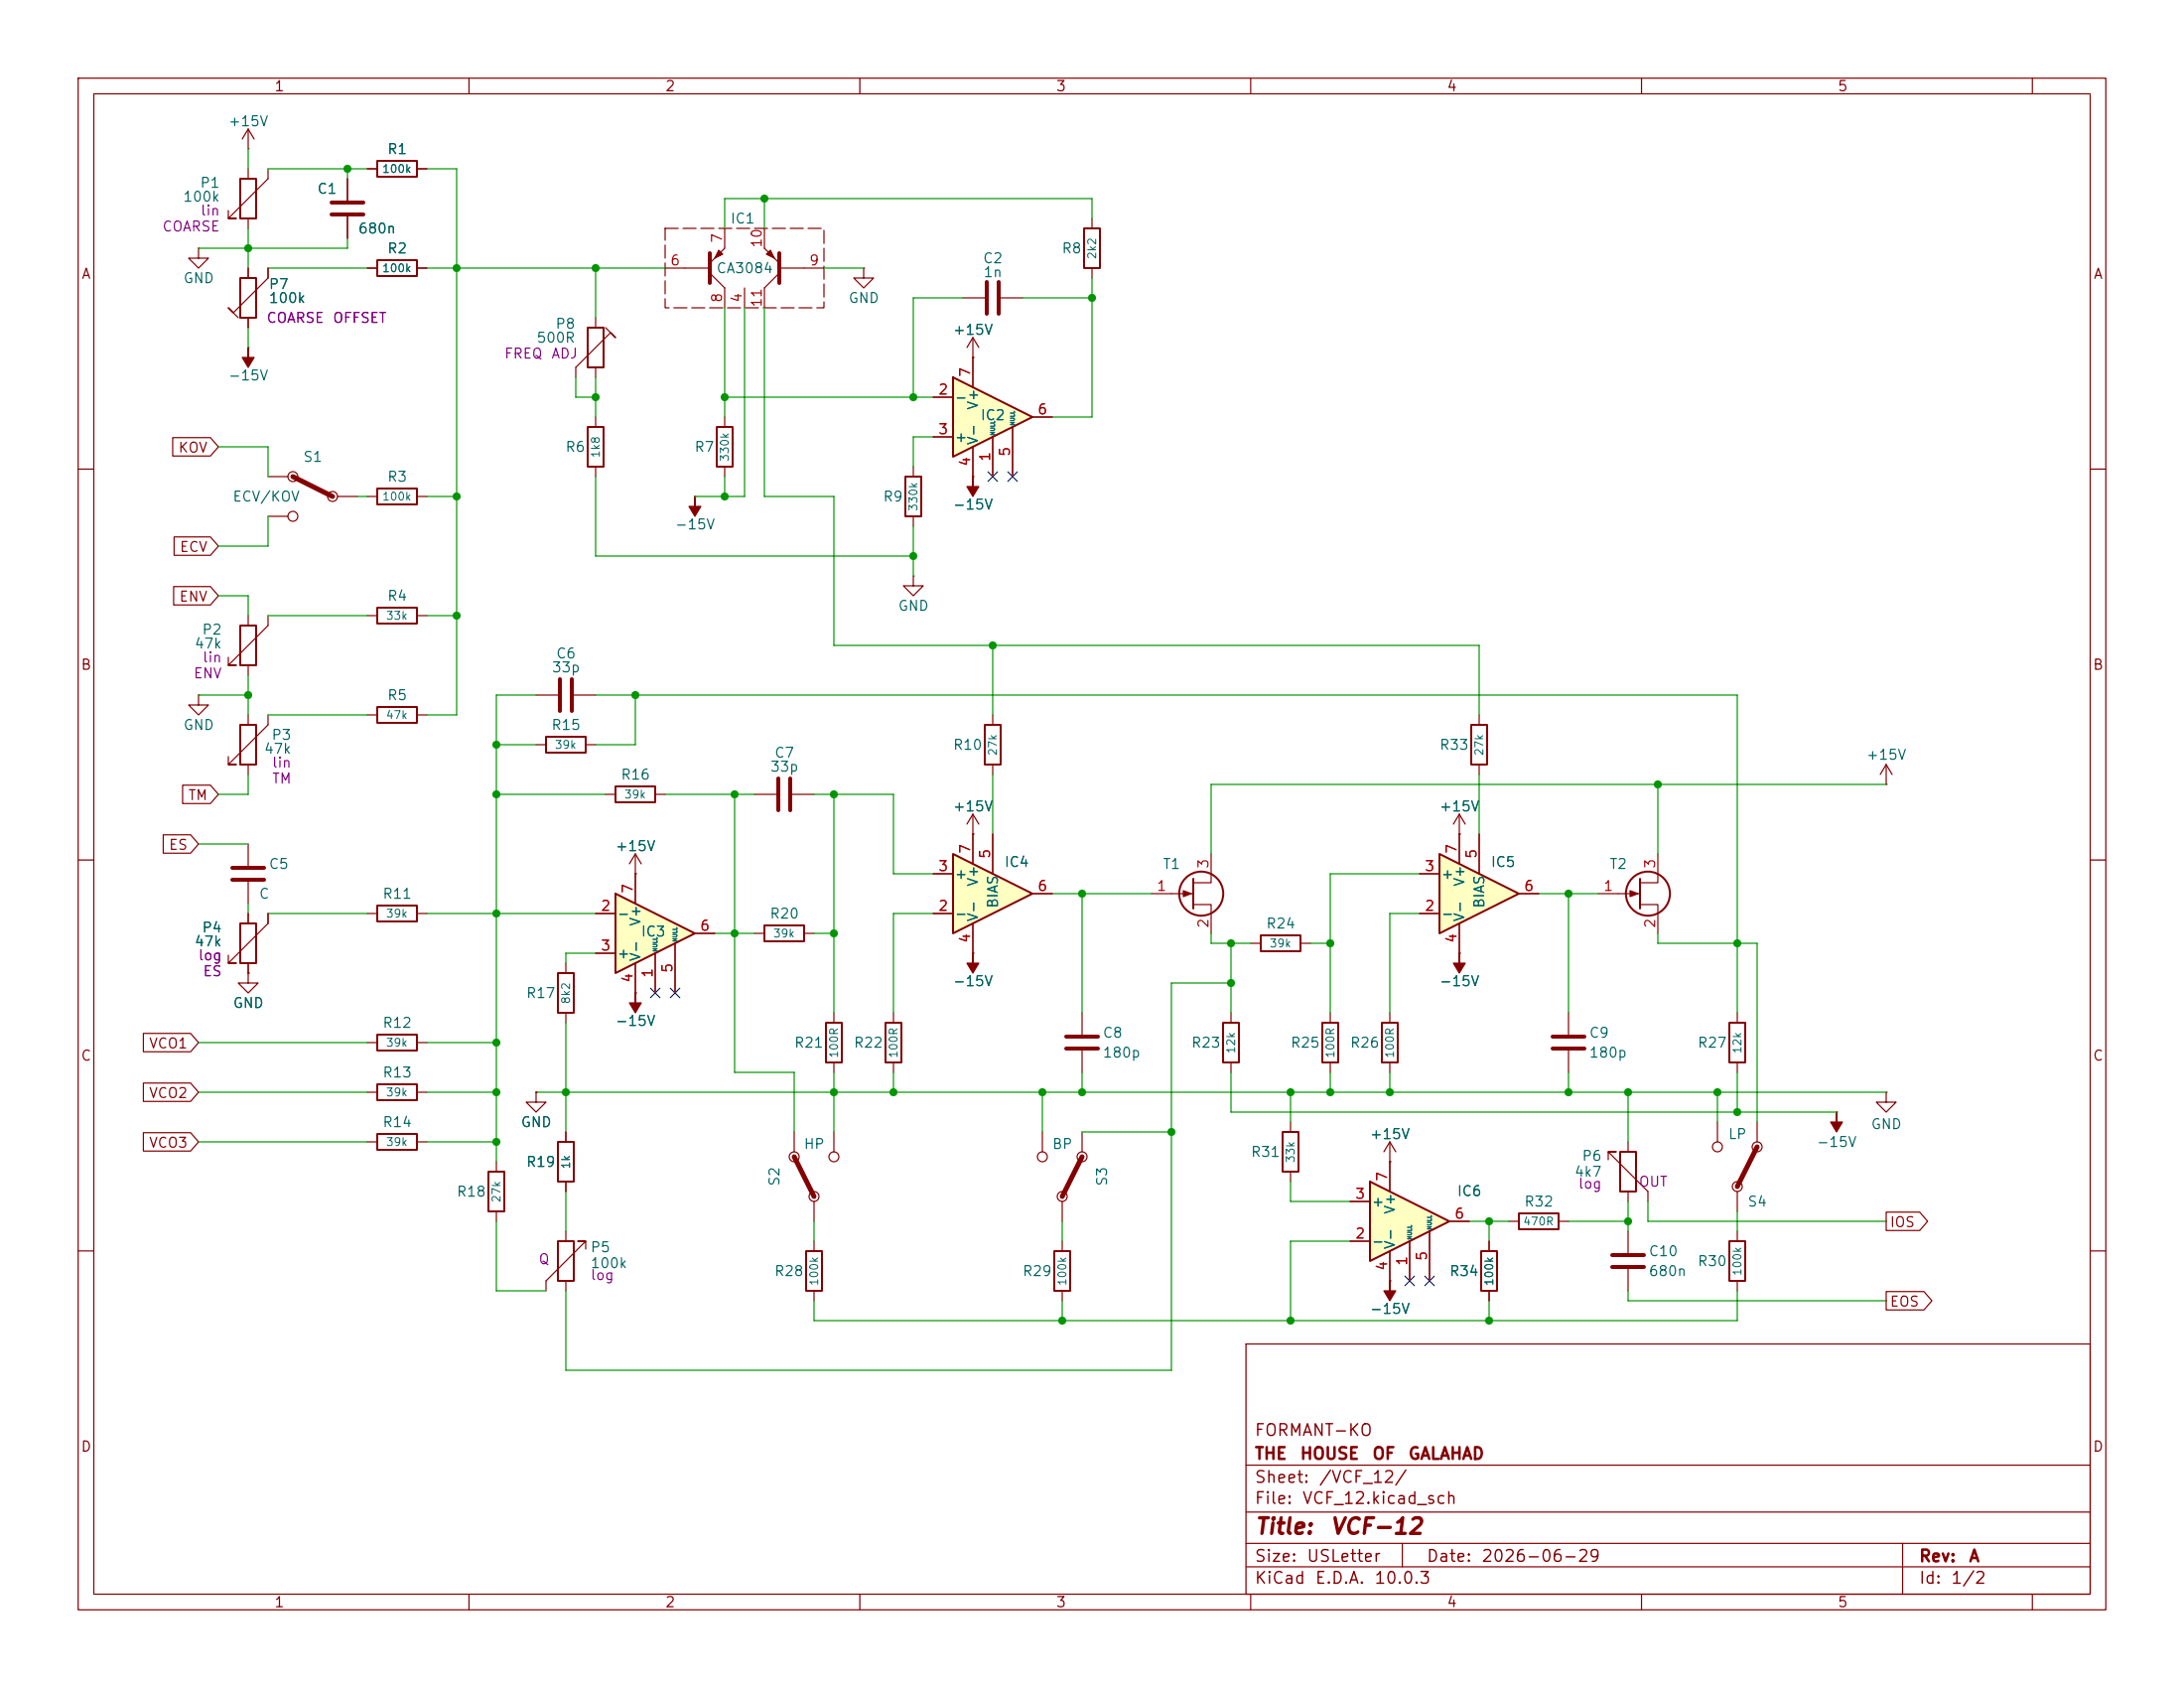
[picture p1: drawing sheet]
<svg xmlns="http://www.w3.org/2000/svg" width="279mm" height="216mm" viewBox="0 0 279 216" stroke-linecap="round" stroke-linejoin="round" font-family="sans-serif">
<g fill="none" stroke="#840000" stroke-width=".15">
<path d="M10 10h259.4v195.9h-259.4zM12 12h255.4v191.9h-255.4zM60 10v2M110 10v2M160 10v2M210 10v2M260 10v2M25.4 31.8v1.2h1.3l-1.3 1.3-1.3-1.3h1.3M25.4 31.8h.1M31.7 21.6v1.3M31.7 27.9v1.3M31.7 34.3v1.3"/>
<path d="M34.3 21.6v1.3l-5.1 5h1h-1v-1M34.3 34.3v1.3l-4.5 4.4-.6-.6 1.3 1.2M44.4 22.9v2.8M44.4 27.7v2.8M47 21.6h1.3M47 34.3h1.3M53.3 21.6h1.3M53.3 34.3h1.3M31.7 44.5h.1M31.7 40.6v1.3M92.7 53.3v1.3M92.7 59.7v1.3"/>
<path d="M124.5 45.7h.1M124.5 43.2l-.8 1.3M124.5 43.2l.7 1.3M124.5 43.2v2.5M10 60h2M116.8 73.7v1.2h1.3l-1.3 1.3-1.2-1.3h1.2M116.8 73.7h.1M267.4 60h2M25.4 88.9v1.3h1.3l-1.3 1.2-1.3-1.2h1.3M25.4 88.9h.1M31.7 91.4v1.3M31.7 97.8v1.3"/>
<path d="M34.3 91.4v1.3l-5.1 5.1h1h-1v-1M47 91.4h1.3M53.3 91.4h1.3M68.6 95.3h1.2M68.6 88.9h2.8M73.4 88.9h2.8M74.9 95.3h1.3M10 110h2M31.7 108v2.7M31.7 112.8v2.8M81.3 111.8h.1M81.3 109.2l-.8 1.3"/>
<path d="M81.3 109.2l.7 1.3M81.3 109.2v2.6M267.4 110h2M47 139.7h1.3M53.3 139.7h1.3M72.4 123.2v1.3M72.4 129.5v1.3M81.3 127h.1M63.5 148.6v1.3M63.5 154.9v1.3M104.1 158.8v1.2M10 160h2"/>
<path d="M104.1 165.1v1.3M159.4 171.9h108v32h-108zM267.4 160h2M159.4 197.4h108M159.4 193.4h108M159.4 187.4h108M179.4 197.4v3M243.4 197.4v6.5M60 203.9v2M110 203.9v2M159.4 200.4h108M160 203.9v2"/>
<path d="M210 203.9v2M260 203.9v2"/>
</g>
<path d="M42.4 27.4h4.1M42.4 25.9h4.1M71.6 86.9v4M73.2 86.9v4M29.7 111h4.1M29.7 112.5h4.1" fill="none" stroke="#840000" stroke-width=".51"/>
<path d="M30.7 22.9h2.1v5h-2.1zM30.7 35.6h2.1v5h-2.1zM48.3 20.6h5v2h-5zM48.3 33.3h5v2h-5zM91.7 54.6h2v5.1h-2zM30.7 92.7h2.1v5.1h-2.1zM48.3 90.4h5v2.1h-5zM69.8 94.2h5.1v2.1h-5.1zM48.3 138.7h5v2h-5zM71.4 124.5h2v5h-2zM62.5 149.9h2v5h-2zM103.1 160h2.1v5.1h-2.1z" fill="none" stroke="#840000" stroke-width=".25"/>
<g fill="#840000" stroke="#840000" stroke-width=".15">
<path d="M81.3 127v1.3h.7l-.7 1.2-.8-1.2h.8z"/>
<path d="M31.7 44.5v1.2h.8l-.8 1.3-.7-1.3h.7z"/>
</g>
<path d="M121.9 48.3l10.2 5-10.2 5.1z" fill="#ffffc2"/>
<path d="M138.7 29.2h2v5.1h-2zM121.9 48.3l10.2 5-10.2 5.1zM48.3 77.7h5v2.1h-5zM48.3 62.5h5v2h-5z" fill="none" stroke="#840000" stroke-width=".25"/>
<g fill="none" stroke="#840000" stroke-width=".15">
<path d="M123.2 38.1h2.8M128 38.1h2.8M139.7 27.9v1.3M139.7 34.3v1.3M119.4 50.8h2.5M119.4 55.9h2.5M124.5 45.7v3.8M124.5 57.2v3.8M127 55.9v5.1M129.5 54.6v6.4M132.1 53.3h2.5M34.3 61h2.5"/>
<path d="M34.3 66h2.5M43.2 63.5h2.5M47 63.5h1.3M47 78.7h1.3M53.3 63.5h1.3M53.3 78.7h1.3"/>
<circle cx="37.5" cy="66" r=".63"/>
<circle cx="37.5" cy="61" r=".63"/>
<circle cx="42.5" cy="63.5" r=".63"/>
</g>
<path d="M37.5 61l5 2.5" fill="none" stroke="#840000" stroke-width=".63"/>
<path d="M126.2 36.1v4M127.8 36.1v4" fill="none" stroke="#840000" stroke-width=".51"/>
<path d="M78.7 114.3l10.2 5.1-10.2 5.1z" fill="#ffffc2"/>
<path d="M75.2 54.6h2v5.1h-2zM75.2 41.9h2v5.1h-2zM115.8 61h2.1v5h-2.1zM30.7 80h2.1v5.1h-2.1zM78.7 100.6h5.1v2h-5.1zM78.7 114.3l10.2 5.1-10.2 5.1zM97.8 118.4h5.1v2h-5.1zM48.3 132.3h5v2.1h-5zM48.3 145h5v2.1h-5z" fill="none" stroke="#840000" stroke-width=".25"/>
<g fill="none" stroke="#840000" stroke-width=".15">
<path d="M31.7 19.1h.1M31.7 16.5v2.6M31.7 16.5l-.7 1.3M31.7 16.5l.8 1.3M85.1 34.3h5.7M90.8 34.9l1.9 1.9v2.6M92.7 29.2v2.6l-1.9 1.9M95.2 36.8v2.6M97.8 29.2v2.6l1.9 1.9M99.7 34.3h5.7M99.7 34.9l-1.9 1.9v2.6M110.5 34.3v1.3h1.3l-1.3 1.2-1.3-1.2h1.3"/>
<path d="M110.5 34.3h.1M76.2 40.6v1.3M76.2 47v1.3M76.2 53.3v1.3M76.2 59.7v1.3M77.5 41.9l1.2 1.3-.6-.7-4.4 4.5v1.3M116.8 59.7v1.3M31.7 78.7v1.3M34.3 78.7v1.3l-5.1 5.1h1h-1v-1M88.9 63.5h.1M116.8 66v1.3M124.5 61h.1"/>
<path d="M31.7 85.1v1.3M76.2 116.8h2.5M77.5 101.6h1.2M81.3 111.8v3.8M83.8 101.6h1.3M88.9 119.4h2.5M96.5 119.4h1.3M102.9 119.4h1.2M47 133.4h1.3M53.3 133.4h1.3M68.6 139.7v1.3h1.2l-1.2 1.2-1.3-1.2h1.3M68.6 139.7h.1"/>
<path d="M76.2 121.9h2.5M81.3 123.2v3.8M83.8 121.9v5.1M86.4 120.7v6.3M124.5 121.9h.1M47 146.1h1.3M53.3 146.1h1.3"/>
</g>
<path d="M85.1 29.2h20.3v10.2h-20.3z" fill="none" stroke="#840000" stroke-width=".15" stroke-dasharray="1.7 .6"/>
<path d="M90.8 32.4v3.8M99.7 32.4v3.8" fill="none" stroke="#840000" stroke-width=".51"/>
<g fill="#840000" stroke="#840000" stroke-width=".15">
<path d="M91.9 32l.6 .5-1.1 .5z"/>
<path d="M98 32.5l.6-.5 .5 1z"/>
<path d="M124.5 61v1.2h.7l-.7 1.3-.8-1.3h.8z"/>
<path d="M88.9 63.5v1.3h.8l-.8 1.2-.8-1.2h.8z"/>
<path d="M124.5 121.9v1.3h.7l-.7 1.3-.8-1.3h.8z"/>
</g>
<path d="M121.9 109.2l10.2 5.1-10.2 5.1z" fill="#ffffc2"/>
<path d="M30.7 118.1h2.1v5.1h-2.1zM48.3 115.8h5v2.1h-5zM121.9 109.2l10.2 5.1-10.2 5.1zM71.4 146.1h2v5h-2zM71.4 158.8h2v5h-2zM194.3 155.2h5.1v2h-5.1zM207.3 147.3h2v5.1h-2z" fill="none" stroke="#840000" stroke-width=".25"/>
<g fill="none" stroke="#840000" stroke-width=".15">
<path d="M31.7 116.8v1.3M34.3 116.8v1.3l-5.1 5.1h1h-1v-1M47 116.8h1.3M53.3 116.8h1.3M119.4 116.8h2.5M119.4 111.8h2.5M124.5 106.7v3.8M124.5 118.1v3.8M127 106.7v5.1M132.1 114.3h2.5M31.7 124.5v1.2h1.3l-1.3 1.3-1.2-1.3h1.2M31.7 124.5h.1"/>
<path d="M31.7 123.2v1.3M186.7 121.9h.1M200.7 129.5v2.8M200.7 134.4v2.8M72.4 144.8v1.3M72.4 151.1v1.3M72.4 157.5v1.3M74.9 159.8v-1h-1h1l-5.1 5v1.3M177.8 148.6h.1M177.8 146.1l-.8 1.2M177.8 146.1l.8 1.2M177.8 146.1v2.5"/>
<path d="M193 156.2h1.3M199.4 156.2h1.3M205.7 148.3v-1h1.1h-1.1l5.1 5.1v1.3M208.3 146.1v1.2M208.3 152.4v1.3M208.3 157.5v2.8M72.4 163.8v1.3M208.3 162.3v2.8"/>
</g>
<path d="M186.7 121.9v1.3h.8l-.8 1.3-.8-1.3h.8z" fill="#840000" stroke="#840000" stroke-width=".15"/>
<path d="M198.6 134.1h4.1M198.6 132.6h4.1M206.2 162.1h4.1M206.2 160.5h4.1" fill="none" stroke="#840000" stroke-width=".51"/>
<path d="M175.3 151.1l10.1 5.1-10.1 5.1z" fill="#ffffc2"/>
<g fill="none" stroke="#840000" stroke-width=".25">
<path d="M161.3 119.6h5.1v2.1h-5.1zM209.8 112.4v3.8M156.5 130.8h2v5.1h-2zM169.2 130.8h2v5.1h-2zM176.8 130.8h2v5.1h-2zM221.2 130.8h2.1v5.1h-2.1zM164.1 144.8h2v5.1h-2zM175.3 151.1l10.1 5.1-10.1 5.1zM221.2 158.8h2.1v5h-2.1zM189.5 160h2v5.1h-2z"/>
<circle cx="210.8" cy="114.3" r="2.82"/>
</g>
<g fill="none" stroke="#840000" stroke-width=".15">
<path d="M241.3 97.8l-.8 1.3M241.3 97.8l.8 1.3M241.3 97.8v2.5M124.5 106.7h.1M124.5 104.1l-.8 1.3M124.5 104.1l.7 1.3M124.5 104.1v2.6M186.7 106.7h.1M186.7 104.1l-.8 1.3M186.7 104.1l.8 1.3M186.7 104.1v2.6M204.5 114.3h5.3"/>
<path d="M209.8 115.7h2.3v3.7M212.1 109.2v3.7h-2.3M241.3 100.3h.1M138.4 129.5v2.8M138.4 134.4v2.8M157.5 129.5v1.3M157.5 135.9v1.3M160 120.7h1.3M166.4 120.7h1.2M170.2 129.5v1.3M170.2 135.9v1.3M177.8 129.5v1.3"/>
<path d="M177.8 135.9v1.3M222.2 129.5v1.3M222.2 135.9v1.3M241.3 139.7v1.3h1.3l-1.3 1.2-1.3-1.2h1.3M241.3 139.7h.1M165.1 143.5v1.3M165.1 149.9v1.2M172.7 158.8h2.6M172.7 153.7h2.6M177.8 148.6v3.8M180.3 158.8v5M182.9 157.5v6.3"/>
<path d="M185.4 156.2h2.6M190.5 158.8v1.2M219.7 143.5v2.6M222.2 152.4v2.5M222.2 157.5v1.3M224.8 143.5v2.6M234.9 142.2h.1M177.8 163.8h.1M177.8 160v3.8M190.5 165.1v1.3M222.2 163.8v1.3"/>
<circle cx="219.7" cy="146.7" r=".63"/>
<circle cx="222.2" cy="151.8" r=".63"/>
<circle cx="224.8" cy="146.7" r=".63"/>
</g>
<g fill="#840000" stroke="#840000" stroke-width=".15">
<path d="M177.8 163.8v1.3h.8l-.8 1.3-.8-1.3h.8z"/>
<path d="M208.5 113.9l1 .4-1 .4z"/>
<path d="M234.9 142.2v1.3h.8l-.8 1.3-.7-1.3h.7z"/>
</g>
<path d="M136.4 134.1h4.1M136.4 132.6h4.1" fill="none" stroke="#840000" stroke-width=".51"/>
<path d="M224.8 146.7l-2.6 5.1" fill="none" stroke="#840000" stroke-width=".63"/>
<path d="M184.1 109.2l10.2 5.1-10.2 5.1z" fill="#ffffc2"/>
<g fill="none" stroke="#840000" stroke-width=".25">
<path d="M126 92.7h2v5.1h-2zM188.2 92.7h2v5.1h-2zM152.7 112.4v3.8M184.1 109.2l10.2 5.1-10.2 5.1zM105.7 130.8h2v5.1h-2zM113.3 130.8h2v5.1h-2zM134.9 160h2v5.1h-2z"/>
<circle cx="153.7" cy="114.3" r="2.82"/>
</g>
<g fill="none" stroke="#840000" stroke-width=".15">
<path d="M31.7 34.3v1.3M34.3 34.3v1.3M44.4 22.9v2.8M44.4 27.7v2.8M47 21.6h1.3M47 34.3h1.3M53.3 21.6h1.3M53.3 34.3h1.3M22.1 56h4.8l1 1.2-1 1.1h-4.8zM31.7 40.6v1.3M119.4 50.8h2.5M119.4 55.9h2.5"/>
<path d="M124.5 45.7h.1M124.5 45.7v3.8M124.5 57.2v3.8M127 55.9v5.1M129.5 54.6v6.4M132.1 53.3h2.5M22.2 75h4.7l1 1.2-1 1.2h-4.7zM22.3 68.7h4.6l1 1.2-1 1.1h-4.6zM124.5 61h.1M127 91.4v1.3M127 97.8v1.3M189.2 91.4v1.3"/>
<path d="M189.2 97.8v1.3M20.9 106.8h3.5l1 1.2-1 1.1h-3.5zM23.4 100.4h3.5l1 1.2-1 1.2h-3.5zM31.7 116.8v1.3M34.3 116.8v1.3M76.2 116.8h2.5M81.3 111.8h.1M81.3 111.8v3.8M88.9 119.4h2.5M96.5 101.6h2.8M101.3 101.6h2.8M119.4 116.8h2.5"/>
<path d="M119.4 111.8h2.5M124.5 106.7h.1M124.5 106.7v3.8M124.5 118.1v3.8M127 106.7v5.1M132.1 114.3h2.5M147.3 114.3h5.4M152.7 115.7h2.2v3.7M154.9 109.2v3.7h-2.2M181.6 116.8h2.5M181.6 111.8h2.5M186.7 106.7h.1"/>
<path d="M186.7 106.7v3.8M186.7 118.1v3.8M189.2 106.7v5.1M194.3 114.3h2.5M18.3 138.5h6.1l1 1.2-1 1.2h-6.1zM18.3 132.2h6.1l1 1.2-1 1.1h-6.1zM31.7 124.5h.1M31.7 123.2v1.3M68.6 139.7h.1M76.2 121.9h2.5M81.3 127h.1M81.3 123.2v3.8"/>
<path d="M83.8 121.9v5.1M86.4 120.7v6.3M106.7 129.5v1.3M106.7 135.9v1.3M114.3 129.5v1.3M114.3 135.9v1.3M124.5 121.9h.1M186.7 121.9h.1M18.3 144.9h6.1l1 1.2-1 1.1h-6.1zM72.4 144.8v1.3M72.4 151.1v1.3M101.6 144.8v2.5"/>
<path d="M104.1 153.7v2.5M106.7 144.8v2.5M133.3 144.8v2.5M135.9 153.7v2.5M135.9 158.8v1.2M138.4 144.8v2.5M172.7 158.8h2.6M172.7 153.7h2.6M177.8 148.6h.1M177.8 148.6v3.8M180.3 158.8v5M182.9 157.5v6.3"/>
<path d="M185.4 156.2h2.6M190.5 158.8v1.2M241.3 155h4.3l1 1.2-1 1.2h-4.3zM135.9 165.1v1.3M177.8 163.8h.1M177.8 160v3.8M190.5 165.1v1.3M241.3 165.2h4.8l1 1.2-1 1.1h-4.8z"/>
<circle cx="101.6" cy="148" r=".63"/>
<circle cx="104.1" cy="153" r=".63"/>
<circle cx="106.7" cy="148" r=".63"/>
<circle cx="133.3" cy="148" r=".63"/>
<circle cx="135.9" cy="153" r=".63"/>
<circle cx="138.4" cy="148" r=".63"/>
</g>
<path d="M99.6 99.6v4M101.1 99.6v4" fill="none" stroke="#840000" stroke-width=".51"/>
<path d="M151.4 113.9l1 .4-1 .4z" fill="#840000" stroke="#840000" stroke-width=".15"/>
<path d="M101.6 148l2.5 5M138.4 148l-2.5 5" fill="none" stroke="#840000" stroke-width=".63"/>
<g fill="none" stroke="#009600" stroke-width=".15">
<path d="M31.7 19.1v2.5M31.7 29.2v5.1M34.3 34.3h12.7M34.3 21.6h12.7M44.4 21.6v1.3M44.4 30.5v1.3h-19M54.6 34.3h30.5M54.6 21.6h3.8v69.8h-3.8M76.2 34.3v6.3M92.7 39.4v13.9M95.2 39.4v24.1h-6.3M97.8 39.4v24.1h8.9v19.1h82.5v8.8"/>
<path d="M97.8 25.4v3.8M105.4 34.3h5.1M123.2 38.1h-6.4v12.7M130.8 38.1h8.9M139.7 27.9v-2.5h-47v3.8M139.7 35.6v17.7h-5.1M27.9 57.2h6.4v3.8M31.7 41.9v2.6M73.7 48.3v2.5h2.5M76.2 48.3v5M92.7 50.8h26.7M119.4 55.9h-2.6v3.8"/>
<path d="M27.9 76.2h3.8v2.5M34.3 78.7h12.7M34.3 66v3.9h-6.4M45.7 63.5h1.3M54.6 63.5h3.8M54.6 78.7h3.8M76.2 61v10.1h40.6M92.7 61v2.5M116.8 67.3v6.4M25.4 88.9h6.3M31.7 99.1v2.5h-3.8M31.7 86.4v5"/>
<path d="M34.3 91.4h12.7M63.5 95.3h5.1M68.6 88.9h-5.1v59.7M76.2 88.9h146v40.6M81.3 88.9v6.4h-5.1M127 82.6v8.8M127 99.1v7.6M189.2 99.1v7.6M25.4 108h6.3M31.7 115.6v1.2M34.3 116.8h12.7M54.6 116.8h21.6"/>
<path d="M63.5 101.6h14M85.1 101.6h11.4M91.4 119.4h5.1M94 101.6v35.6h7.6v7.6M104.1 101.6h10.2v10.2h5.1M104.1 119.4h2.6M106.7 101.6v27.9M119.4 116.8h-5.1v12.7M134.6 114.3h12.7M138.4 114.3v15.2M154.9 119.4v1.3h5.1M181.6 116.8h-3.8v12.7"/>
<path d="M181.6 111.8h-11.4v17.7M196.8 114.3h7.7M200.7 114.3v15.2M212.1 119.4v1.3h12.7v22.8M212.1 100.3v8.9M241.3 100.3h-86.4v8.9M25.4 139.7h21.6M25.4 133.4h21.6M54.6 139.7h8.9M54.6 133.4h8.9M68.6 139.7h172.7M72.4 130.8v14"/>
<path d="M76.2 121.9h-3.8v1.3M106.7 137.2v7.6M114.3 137.2v2.5M133.3 139.7v5.1M138.4 137.2v2.5M157.5 125.7h-7.6v49.6h-77.5v-10.2M157.5 137.2v5h77.4M157.5 120.7v8.8M165.1 139.7v3.8M167.6 120.7h2.6M170.2 137.2v2.5M177.8 137.2v2.5"/>
<path d="M200.7 137.2v2.5M208.3 139.7v6.4M219.7 139.7v3.8M222.2 137.2v5M25.4 146.1h21.6M54.6 146.1h8.9M63.5 156.2v8.9h6.3M72.4 152.4v5.1M104.1 156.2v2.6M135.9 156.2v2.6M138.4 144.8h11.5M165.1 151.1v2.6h7.6"/>
<path d="M172.7 158.8h-7.6v10.1M188 156.2h5M190.5 156.2v2.6M200.7 156.2h7.6M208.3 153.7v3.8M210.8 153.7v2.5h30.5M222.2 154.9v2.6M135.9 166.4v2.5M190.5 166.4v2.5M208.3 165.1v1.3h33M222.2 165.1v3.8h-118.1v-2.5"/>
</g>
<path d="M126.4 60.4l1.2 1.2M127.6 60.4l-1.2 1.2M128.9 60.4l1.2 1.2M130.1 60.4l-1.2 1.2M83.2 126.4l1.2 1.2M84.4 126.4l-1.2 1.2M85.8 126.4l1.2 1.2M87 126.4l-1.2 1.2M179.7 163.2l1.2 1.2M180.9 163.2l-1.2 1.2M182.3 163.2l1.2 1.2M183.5 163.2l-1.2 1.2" fill="none" stroke="#000084" stroke-width=".15"/>
<g fill="#009600" stroke="#009600" stroke-width=".13">
<circle cx="63.5" cy="95.3" r=".46"/>
<circle cx="81.3" cy="88.9" r=".46"/>
<circle cx="31.7" cy="88.9" r=".46"/>
<circle cx="58.4" cy="78.7" r=".46"/>
<circle cx="44.4" cy="21.6" r=".46"/>
<circle cx="58.4" cy="34.3" r=".46"/>
<circle cx="58.4" cy="63.5" r=".46"/>
<circle cx="31.7" cy="31.8" r=".46"/>
<circle cx="97.8" cy="25.4" r=".46"/>
<circle cx="92.7" cy="63.5" r=".46"/>
<circle cx="76.2" cy="34.3" r=".46"/>
<circle cx="76.2" cy="50.8" r=".46"/>
<circle cx="63.5" cy="116.8" r=".46"/>
<circle cx="63.5" cy="133.4" r=".46"/>
<circle cx="63.5" cy="139.7" r=".46"/>
<circle cx="72.4" cy="139.7" r=".46"/>
<circle cx="94" cy="101.6" r=".46"/>
<circle cx="94" cy="119.4" r=".46"/>
<circle cx="63.5" cy="146.1" r=".46"/>
<circle cx="116.8" cy="71.1" r=".46"/>
<circle cx="127" cy="82.6" r=".46"/>
<circle cx="139.7" cy="38.1" r=".46"/>
<circle cx="92.7" cy="50.8" r=".46"/>
<circle cx="116.8" cy="50.8" r=".46"/>
<circle cx="63.5" cy="101.6" r=".46"/>
<circle cx="170.2" cy="120.7" r=".46"/>
<circle cx="208.3" cy="156.2" r=".46"/>
<circle cx="190.5" cy="156.2" r=".46"/>
<circle cx="165.1" cy="168.9" r=".46"/>
<circle cx="177.8" cy="139.7" r=".46"/>
<circle cx="190.5" cy="168.9" r=".46"/>
<circle cx="170.2" cy="139.7" r=".46"/>
<circle cx="165.1" cy="139.7" r=".46"/>
<circle cx="149.9" cy="144.8" r=".46"/>
<circle cx="138.4" cy="139.7" r=".46"/>
<circle cx="135.9" cy="168.9" r=".46"/>
<circle cx="138.4" cy="114.3" r=".46"/>
<circle cx="157.5" cy="120.7" r=".46"/>
<circle cx="157.5" cy="125.7" r=".46"/>
<circle cx="219.7" cy="139.7" r=".46"/>
<circle cx="222.2" cy="142.2" r=".46"/>
<circle cx="208.3" cy="139.7" r=".46"/>
<circle cx="200.7" cy="139.7" r=".46"/>
<circle cx="222.2" cy="120.7" r=".46"/>
<circle cx="106.7" cy="119.4" r=".46"/>
<circle cx="106.7" cy="101.6" r=".46"/>
<circle cx="212.1" cy="100.3" r=".46"/>
<circle cx="200.7" cy="114.3" r=".46"/>
<circle cx="133.3" cy="139.7" r=".46"/>
<circle cx="114.3" cy="139.7" r=".46"/>
<circle cx="106.7" cy="139.7" r=".46"/>
</g>
<g font-size="2" fill="#840000">
<text x="160.4" y="196.7">Title:</text>
<text x="170.1" y="196.7">VCF-12</text>
</g>
<g font-size="1.5" fill="#840000">
<text x="160.4" y="184">FORMANT-KO</text>
<text x="160.4" y="190">Sheet:</text>
<text x="160.4" y="187">THE</text>
<text x="166.2" y="187">HOUSE</text>
<text x="168.6" y="190">/VCF_12/</text>
<text x="175.5" y="187">OF</text>
<text x="180.1" y="187">GALAHAD</text>
<text x="160.4" y="192.7">File:</text>
<text x="166.5" y="192.7">VCF_12.kicad_sch</text>
<text x="160.4" y="202.9">KiCad</text>
<text x="160.4" y="200.1">Size:</text>
<text x="167.1" y="200.1">USLetter</text>
<text x="168.1" y="202.9">E.D.A.</text>
<text x="175.7" y="202.9">10.0.3</text>
<text x="182.4" y="200.1">Date:</text>
<text x="189.4" y="200.1">2026-06-29</text>
<text x="245.4" y="200.1">Rev:</text>
<text x="245.4" y="202.9">Id:</text>
<text x="249.5" y="202.9">1/2</text>
<text x="251.8" y="200.1">A</text>
</g>
<g font-size="1.3" fill="#840000">
<text x="35" y="12">1</text>
<text x="85" y="12">2</text>
<text x="135" y="12">3</text>
<text x="185" y="12">4</text>
<text x="235" y="12">5</text>
<text x="10.3" y="36">A</text>
<text x="267.7" y="36">A</text>
<text x="22.7" y="58.2">KOV</text>
<text x="22.9" y="70.9">ECV</text>
<text x="22.8" y="77.3">ENV</text>
<text x="10.3" y="86">B</text>
<text x="267.7" y="86">B</text>
<text x="24" y="102.7">TM</text>
<text x="21.5" y="109">ES</text>
<text x="10.3" y="136">C</text>
<text x="19" y="134.4">VCO1</text>
<text x="267.7" y="136">C</text>
<text x="19" y="140.8">VCO2</text>
<text x="19" y="147.1">VCO3</text>
<text x="241.7" y="157.3">IOS</text>
<text x="241.7" y="167.4">EOS</text>
<text x="10.3" y="186">D</text>
<text x="267.7" y="186">D</text>
<text x="35" y="205.9">1</text>
<text x="85" y="205.9">2</text>
<text x="135" y="205.9">3</text>
<text x="185" y="205.9">4</text>
<text x="235" y="205.9">5</text>
</g>
<g font-size="1.3" fill="#006464">
<text x="29.1" y="16.5">+15V</text>
<text x="49.5" y="20">R1</text>
<text x="23.3" y="26.1">100k</text>
<text x="25.5" y="24.3">P1</text>
<text x="40.5" y="25.1">C1</text>
<text x="93.4" y="28.9">IC1</text>
<text x="45.7" y="30.2">680n</text>
<text x="49.5" y="32.7">R2</text>
<text x="91.6" y="35.3">CA3084</text>
<text x="125.7" y="34">C2</text>
<text x="125.7" y="35.8">1n</text>
<text x="135.7" y="32.7">R8</text>
<text x="23.4" y="36.5">GND</text>
<text x="34.3" y="37.3">P7</text>
<text x="34.3" y="39.1">100k</text>
<text x="108.5" y="39.1">GND</text>
<text x="68.5" y="44.2">500R</text>
<text x="71" y="42.4">P8</text>
<text x="121.8" y="43.1">+15V</text>
<text x="29.1" y="49">-15V</text>
<text x="122" y="51.8">-</text>
<text x="125.4" y="52.5" transform="rotate(-90 125.4 52.5)">V+</text>
<text x="38.7" y="59.4">S1</text>
<text x="72.2" y="58.1">R6</text>
<text x="88.7" y="58.1">R7</text>
<text x="122" y="56.9">+</text>
<text x="125.4" y="54.1">IC2</text>
<text x="125.4" y="57" transform="rotate(-90 125.4 57)">V-</text>
<text x="29.7" y="64.5">ECV/KOV</text>
<text x="49.5" y="61.9">R3</text>
<text x="112.9" y="64.5">R9</text>
<text x="121.8" y="65.5">-15V</text>
<text x="86.3" y="68">-15V</text>
<text x="49.5" y="77.2">R4</text>
<text x="24.8" y="83.3">47k</text>
<text x="25.8" y="81.5">P2</text>
<text x="114.8" y="78.4">GND</text>
<text x="49.5" y="89.9">R5</text>
<text x="70.5" y="86.3">33p</text>
<text x="71" y="84.5">C6</text>
<text x="23.4" y="93.7">GND</text>
<text x="34.6" y="95">P3</text>
<text x="70.4" y="93.7">R15</text>
<text x="33.7" y="96.7">47k</text>
<text x="79.3" y="100">R16</text>
<text x="98.4" y="99">33p</text>
<text x="99" y="97.2">C7</text>
<text x="121.8" y="96.2">R10</text>
<text x="184.1" y="96.2">R33</text>
<text x="238.7" y="97.5">+15V</text>
<text x="121.8" y="104.1">+15V</text>
<text x="184" y="104.1">+15V</text>
<text x="34.3" y="111.5">C5</text>
<text x="78.6" y="109.2">+15V</text>
<text x="122" y="112.7">+</text>
<text x="125.4" y="113.5" transform="rotate(-90 125.4 113.5)">V+</text>
<text x="128.4" y="111.2">IC4</text>
<text x="148.7" y="111.5">T1</text>
<text x="184.3" y="112.7">+</text>
<text x="187.7" y="113.5" transform="rotate(-90 187.7 113.5)">V+</text>
<text x="190.6" y="111.2">IC5</text>
<text x="205.8" y="111.5">T2</text>
<text x="25.8" y="119.6">P4</text>
<text x="33" y="115.3">C</text>
<text x="48.9" y="115.3">R11</text>
<text x="78.9" y="117.8">-</text>
<text x="82.3" y="118.6" transform="rotate(-90 82.3 118.6)">V+</text>
<text x="98.4" y="117.8">R20</text>
<text x="122" y="117.8">-</text>
<text x="125.4" y="118" transform="rotate(-90 125.4 118)">V-</text>
<text x="128" y="116.3" transform="rotate(-90 128 116.3)">BIAS</text>
<text x="161.9" y="119.1">R24</text>
<text x="184.3" y="117.8">-</text>
<text x="187.7" y="118" transform="rotate(-90 187.7 118)">V-</text>
<text x="190.2" y="116.3" transform="rotate(-90 190.2 116.3)">BIAS</text>
<text x="24.8" y="121.4">47k</text>
<text x="78.9" y="122.9">+</text>
<text x="81.9" y="120.1">IC3</text>
<text x="82.3" y="123.1" transform="rotate(-90 82.3 123.1)">V-</text>
<text x="29.7" y="129.2">GND</text>
<text x="48.9" y="131.8">R12</text>
<text x="67.2" y="128">R17</text>
<text x="78.6" y="131.5">-15V</text>
<text x="121.8" y="126.4">-15V</text>
<text x="184" y="126.4">-15V</text>
<text x="101.5" y="134.3">R21</text>
<text x="109.1" y="134.3">R22</text>
<text x="141" y="133.1">C8</text>
<text x="141" y="135.6">180p</text>
<text x="152.3" y="134.3">R23</text>
<text x="165" y="134.3">R25</text>
<text x="172.6" y="134.3">R26</text>
<text x="203.2" y="133.1">C9</text>
<text x="203.2" y="135.6">180p</text>
<text x="217.1" y="134.3">R27</text>
<text x="48.9" y="138.1">R13</text>
<text x="48.9" y="144.5">R14</text>
<text x="66.5" y="144.5">GND</text>
<text x="67.2" y="149.6">R19</text>
<text x="102.7" y="147.3">HP</text>
<text x="134.5" y="147.3">BP</text>
<text x="159.9" y="148.3">R31</text>
<text x="175.2" y="146">+15V</text>
<text x="202.3" y="148.8">P6</text>
<text x="221" y="146">LP</text>
<text x="232.3" y="147">-15V</text>
<text x="239.3" y="144.7">GND</text>
<text x="58.3" y="153.4">R18</text>
<text x="100" y="151.8" transform="rotate(-90 100 151.8)">S2</text>
<text x="141.9" y="151.8" transform="rotate(-90 141.9 151.8)">S3</text>
<text x="175.4" y="154.6">+</text>
<text x="178.8" y="155.4" transform="rotate(-90 178.8 155.4)">V+</text>
<text x="186.3" y="153.3">IC6</text>
<text x="194.9" y="154.6">R32</text>
<text x="201.3" y="150.8">4k7</text>
<text x="223.5" y="154.6">S4</text>
<text x="75.4" y="160.5">P5</text>
<text x="175.4" y="159.7">-</text>
<text x="178.8" y="159.9" transform="rotate(-90 178.8 159.9)">V-</text>
<text x="210.8" y="161">C10</text>
<text x="75.4" y="162.5">100k</text>
<text x="99" y="163.5">R28</text>
<text x="130.7" y="163.5">R29</text>
<text x="185.3" y="163.5">R34</text>
<text x="210.8" y="163.5">680n</text>
<text x="217.1" y="162.3">R30</text>
<text x="175.2" y="168.4">-15V</text>
</g>
<g font-size="1.3" fill="#840084">
<text x="20.7" y="29.9">COARSE</text>
<text x="25.6" y="27.9">lin</text>
<text x="34" y="41.6">COARSE</text>
<text x="42.5" y="41.6">OFFSET</text>
<text x="64.4" y="46.2">FREQ</text>
<text x="70.4" y="46.2">ADJ</text>
<text x="24.7" y="87.1">ENV</text>
<text x="25.8" y="85">lin</text>
<text x="34.7" y="98.5">lin</text>
<text x="34.7" y="100.5">TM</text>
<text x="25.3" y="123.1">log</text>
<text x="25.9" y="125.2">ES</text>
<text x="201.8" y="152.4">log</text>
<text x="209.6" y="152.1">OUT</text>
<text x="68.8" y="162">Q</text>
<text x="75.4" y="164">log</text>
</g>
<g font-size="1.3" fill="#a90000">
<text x="85.7" y="34.3">6</text>
<text x="92.7" y="31.2" transform="rotate(-90 92.7 31.2)">7</text>
<text x="97.8" y="31.8" transform="rotate(-90 97.8 31.8)">10</text>
<text x="103.4" y="34.3">9</text>
<text x="92.7" y="38.8" transform="rotate(-90 92.7 38.8)">8</text>
<text x="95.2" y="38.8" transform="rotate(-90 95.2 38.8)">4</text>
<text x="97.8" y="39.4" transform="rotate(-90 97.8 39.4)">11</text>
<text x="119.9" y="50.8">2</text>
<text x="124.4" y="48.3" transform="rotate(-90 124.4 48.3)">7</text>
<text x="132.6" y="53.3">6</text>
<text x="119.9" y="55.9">3</text>
<text x="124.4" y="59.8" transform="rotate(-90 124.4 59.8)">4</text>
<text x="127" y="59.1" transform="rotate(-90 127 59.1)">1</text>
<text x="129.5" y="58.5" transform="rotate(-90 129.5 58.5)">5</text>
<text x="119.9" y="111.7">3</text>
<text x="124.4" y="109.3" transform="rotate(-90 124.4 109.3)">7</text>
<text x="127" y="109.9" transform="rotate(-90 127 109.9)">5</text>
<text x="154.9" y="111.2" transform="rotate(-90 154.9 111.2)">3</text>
<text x="182.2" y="111.7">3</text>
<text x="186.7" y="109.3" transform="rotate(-90 186.7 109.3)">7</text>
<text x="189.2" y="109.9" transform="rotate(-90 189.2 109.9)">5</text>
<text x="212.1" y="111.2" transform="rotate(-90 212.1 111.2)">3</text>
<text x="76.8" y="116.8">2</text>
<text x="81.3" y="114.4" transform="rotate(-90 81.3 114.4)">7</text>
<text x="89.5" y="119.4">6</text>
<text x="119.9" y="116.8">2</text>
<text x="132.6" y="114.3">6</text>
<text x="147.9" y="114.3">1</text>
<text x="154.9" y="118.8" transform="rotate(-90 154.9 118.8)">2</text>
<text x="182.2" y="116.8">2</text>
<text x="194.9" y="114.3">6</text>
<text x="205" y="114.3">1</text>
<text x="212.1" y="118.8" transform="rotate(-90 212.1 118.8)">2</text>
<text x="76.8" y="121.9">3</text>
<text x="81.3" y="125.8" transform="rotate(-90 81.3 125.8)">4</text>
<text x="83.8" y="125.2" transform="rotate(-90 83.8 125.2)">1</text>
<text x="86.3" y="124.5" transform="rotate(-90 86.3 124.5)">5</text>
<text x="124.4" y="120.7" transform="rotate(-90 124.4 120.7)">4</text>
<text x="186.7" y="120.7" transform="rotate(-90 186.7 120.7)">4</text>
<text x="173.3" y="153.6">3</text>
<text x="177.8" y="151.2" transform="rotate(-90 177.8 151.2)">7</text>
<text x="173.3" y="158.7">2</text>
<text x="180.3" y="162" transform="rotate(-90 180.3 162)">1</text>
<text x="182.9" y="161.4" transform="rotate(-90 182.9 161.4)">5</text>
<text x="186" y="156.2">6</text>
<text x="177.8" y="162.6" transform="rotate(-90 177.8 162.6)">4</text>
</g>
<g font-size="1" fill="#006464">
<text x="48.8" y="22.4">100k</text>
<text x="48.8" y="35.1">100k</text>
<text x="140.5" y="33.3" transform="rotate(-90 140.5 33.3)">2k2</text>
<text x="77" y="58.7" transform="rotate(-90 77 58.7)">1k8</text>
<text x="93.5" y="59.1" transform="rotate(-90 93.5 59.1)">330k</text>
<text x="48.8" y="64.3">100k</text>
<text x="117.6" y="65.5" transform="rotate(-90 117.6 65.5)">330k</text>
<text x="49.3" y="79.5">33k</text>
<text x="49.3" y="92.2">47k</text>
<text x="70.9" y="96">39k</text>
<text x="127.8" y="96.8" transform="rotate(-90 127.8 96.8)">27k</text>
<text x="190" y="96.8" transform="rotate(-90 190 96.8)">27k</text>
<text x="79.8" y="102.4">39k</text>
<text x="49.3" y="117.6">39k</text>
<text x="98.8" y="120.2">39k</text>
<text x="162.3" y="121.4">39k</text>
<text x="73.2" y="128.5" transform="rotate(-90 73.2 128.5)">8k2</text>
<text x="49.3" y="134.1">39k</text>
<text x="107.5" y="135.4" transform="rotate(-90 107.5 135.4)">100R</text>
<text x="115.1" y="135.4" transform="rotate(-90 115.1 135.4)">100R</text>
<text x="158.3" y="134.9" transform="rotate(-90 158.3 134.9)">12k</text>
<text x="171" y="135.4" transform="rotate(-90 171 135.4)">100R</text>
<text x="178.6" y="135.4" transform="rotate(-90 178.6 135.4)">100R</text>
<text x="223" y="134.9" transform="rotate(-90 223 134.9)">12k</text>
<text x="49.3" y="140.5">39k</text>
<text x="49.3" y="146.8">39k</text>
<text x="73.2" y="149.6" transform="rotate(-90 73.2 149.6)">1k</text>
<text x="165.9" y="148.8" transform="rotate(-90 165.9 148.8)">33k</text>
<text x="64.3" y="153.9" transform="rotate(-90 64.3 153.9)">27k</text>
<text x="194.8" y="157">470R</text>
<text x="104.9" y="164.5" transform="rotate(-90 104.9 164.5)">100k</text>
<text x="136.7" y="164.5" transform="rotate(-90 136.7 164.5)">100k</text>
<text x="191.3" y="164.5" transform="rotate(-90 191.3 164.5)">100k</text>
<text x="223" y="163.3" transform="rotate(-90 223 163.3)">100k</text>
</g>
<g font-size=".5" fill="#006464">
<text x="127.4" y="55.8" transform="rotate(-90 127.4 55.8)">NULL</text>
<text x="129.9" y="54.5" transform="rotate(-90 129.9 54.5)">NULL</text>
<text x="84.2" y="121.8" transform="rotate(-90 84.2 121.8)">NULL</text>
<text x="86.7" y="120.5" transform="rotate(-90 86.7 120.5)">NULL</text>
<text x="180.7" y="158.6" transform="rotate(-90 180.7 158.6)">NULL</text>
<text x="183.3" y="157.4" transform="rotate(-90 183.3 157.4)">NULL</text>
</g>
</svg>
